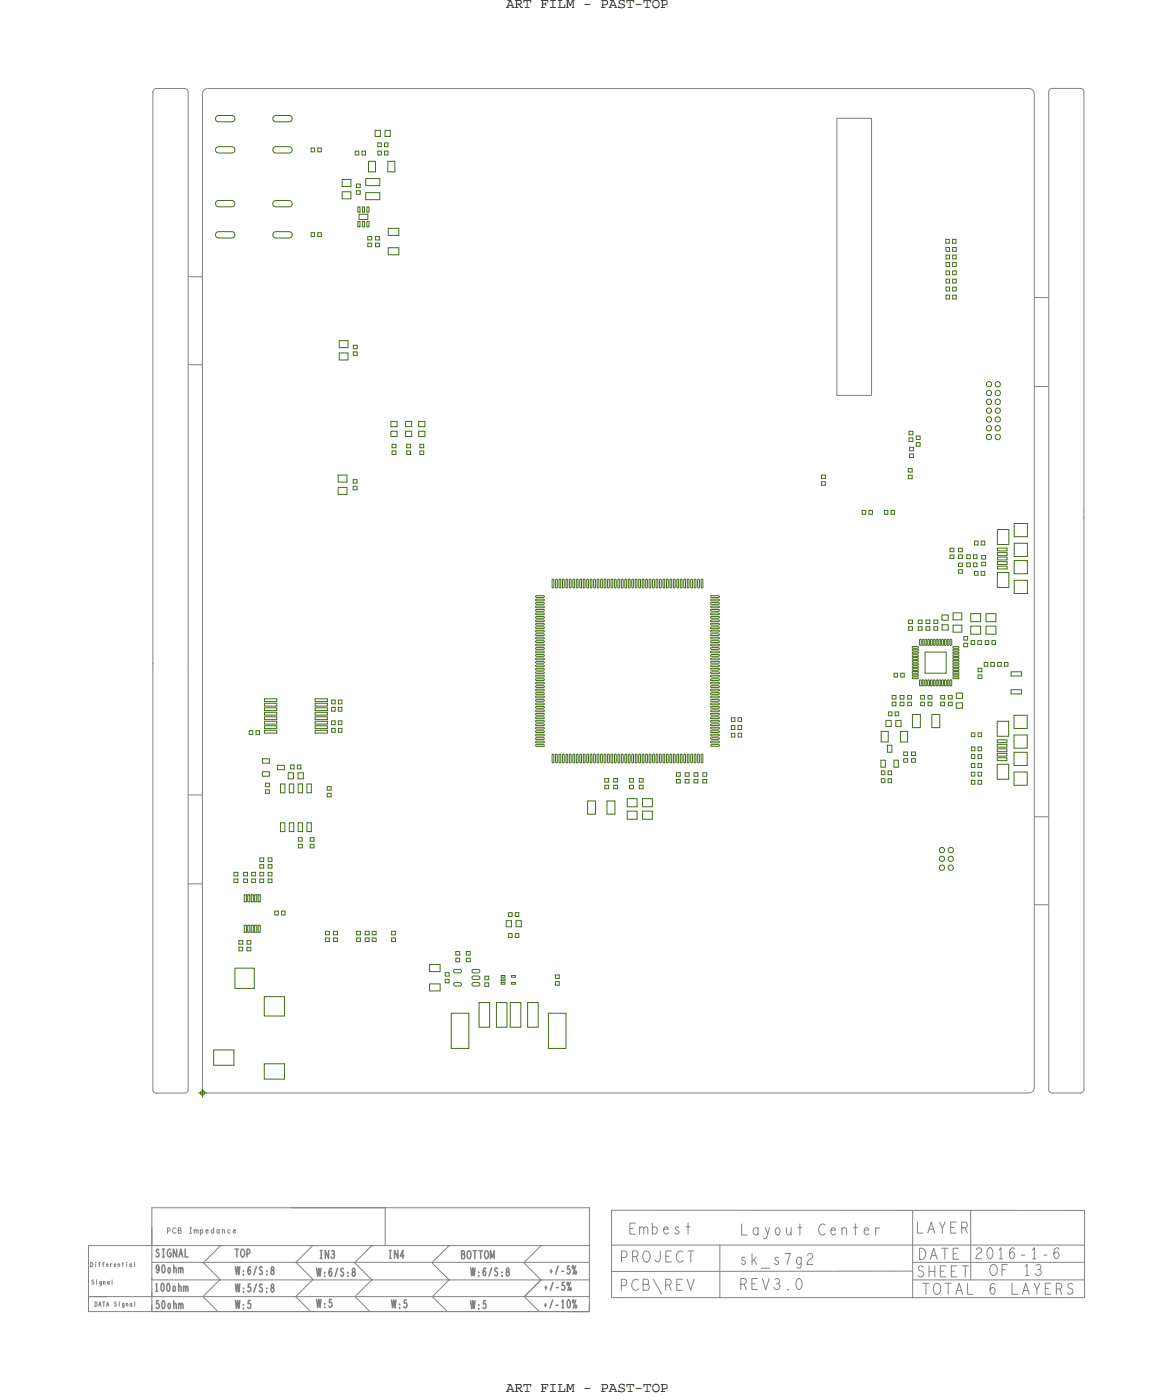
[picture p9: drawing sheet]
<svg xmlns="http://www.w3.org/2000/svg" width="169mm" height="202mm" viewBox="0 0 169 202" stroke-linecap="round" stroke-linejoin="round" font-family="sans-serif">
<!-- layer: Board Outline -->
<g fill="none" stroke="#838383" stroke-width=".14">
<path d="M22.1 13.3v82.5zM22.6 12.8l-.4 .1-.1 .4M22.6 12.8h4zM26.6 12.8l.4 .1 .1 .4M27.1 13.3v83.1zM29.2 13.5v143.5zM30 12.8l-.6 .2-.2 .5M30 12.8h118.4zM148.4 12.8l.6 .2 .2 .5M149.2 13.5v143.5zM151.3 13.3v60.9zM151.8 12.8h4.1z"/>
<path d="M151.8 12.8l-.4 .1-.1 .4M155.9 12.8l.3 .1 .2 .4M156.4 13.3v60.5zM27.2 40h2zM27.2 52.7h2zM149.3 43h2zM149.3 55.8h2zM151.3 74.2v83.1zM156.4 73.8v1zM156.4 74.7v82.6zM22.1 95.7v1.1zM22.1 96.8v60.5z"/>
<path d="M27.1 96.4v60.9zM27.2 114.8h2zM149.3 117.9h2zM27.1 127.6h2.1zM149.3 130.6h2zM22.1 157.3l.1 .3 .4 .2M22.6 157.8h4zM27.1 157.3l-.1 .4-.4 .1M29.2 157l.2 .6 .6 .2M30 157.8h118.4zM149.2 157l-.2 .6-.6 .2M151.3 157.3l.1 .3 .4 .2"/>
<path d="M151.8 157.8h4.1zM156.4 157.3l-.2 .3-.3 .2M12.8 179.8h9.1zM12.8 179.8v7.4zM21.9 179.8h33.7zM21.9 177.1v2.7zM21.9 174.4h63.1zM21.9 174.4v14.9zM31.8 179.8h.1zM42 174.4h13.6zM45.1 179.8l-2.4 2.4zM45.1 179.8h.1z"/>
<path d="M53.6 179.8l-2.4 2.4zM53.6 179.8h.2zM55.6 179.8h29.4zM55.6 174.4v5.4zM64.8 179.8l-2.4 2.4zM64.8 179.8h.1zM78 179.8l-2.4 2.4zM78 179.8h.2zM85 174.4v14.9zM88.2 179.7h68.3zM88.2 174.7h65.2zM88.2 174.7v11.4z"/>
<path d="M103.8 179.7v7.6zM131.7 174.7v12.7zM140 174.7v5zM140 179.7v5zM153.4 174.7h3.1zM156.5 174.7v12.6zM12.8 187.2h9.1zM12.8 189.3h9.1zM12.8 187.2h2.6zM12.8 187.2v2.1zM21.9 182.2h63.1zM21.9 184.8h63.1z"/>
<path d="M21.9 184.5v.3zM21.9 187.2h63.1zM21.9 186.5v.7zM21.9 189.3h63.1zM29.3 187.2l2.1 2.1zM29.4 182.2l2.4-2.4zM29.4 182.4l2.4 2.4zM29.4 182.2v.2zM31.7 184.8l-2.4 2.4zM31.7 184.8h.1zM42.7 187.2l2.1 2.1zM42.7 182.3l2.4 2.4z"/>
<path d="M42.7 182.1v.2zM45.1 184.8l-2.4 2.4zM51.2 182.4l2.4 2.4zM51.2 182.2v.2zM51.2 187.2l2.2 2.1zM53.6 184.8l-2.4 2.4zM53.6 184.8h.2zM62.4 182.4l2.4 2.4zM62.4 182.2v.2zM62.4 187.2l2.1 2.1zM64.8 184.8l-2.4 2.4zM64.8 184.8h.1z"/>
<path d="M75.6 182.4l2.4 2.4zM75.6 182.2v.2zM75.6 187.2l2.2 2.1zM78 184.8l-2.4 2.4zM80.5 189.3h4.5zM82.1 189.3h2.9zM82.1 189.3h2zM85 188.3v1zM88.2 186.1v1.2zM88.2 183.5h43.4zM88.2 187.3h1.1zM89.3 187.3h63.9z"/>
<path d="M131.7 182.2h24.8zM131.7 184.8h24.8zM153.1 187.3h3.4z"/>
</g>
<path d="M120.7 17.1v40zM120.7 17.1h5zM125.7 17.1v40zM120.7 57.1h5z" fill="none" stroke="#838383" stroke-width=".15"/>
<!-- layer: Nets -->
<g fill="none" stroke="#406f15" stroke-width=".14">
<path d="M31.3 16.8l.2-.1h1.9l.3 .1 .2 .2v.3l-.2 .2-.3 .1h-1.9l-.2-.1-.2-.2v-.3zM39.5 16.8l.3-.1h1.9l.3 .1 .1 .2v.3l-.1 .2-.3 .1h-1.9l-.3-.1-.1-.2v-.3zM54.1 18.8h.8v.9h-.8zM55.5 18.8h.8v.9h-.8zM31.3 21.3l.2-.1h1.9l.3 .1 .2 .2v.3l-.2 .2-.3 .1h-1.9l-.2-.1-.2-.2v-.3zM31.3 33.5l.2-.1h1.9l.3 .1 .2 .3v.2l-.2 .3-.3 .1h-1.9l-.2-.1-.2-.3v-.2zM31.3 29l.2-.1h1.9l.3 .1 .2 .3v.2l-.2 .3-.3 .1h-1.9l-.2-.1-.2-.3v-.2zM39.5 21.3l.3-.1h1.9l.3 .1 .1 .2v.3l-.1 .2-.3 .1h-1.9l-.3-.1-.1-.2v-.3zM39.5 33.5l.3-.1h1.9l.3 .1 .1 .3v.2l-.1 .3-.3 .1h-1.9l-.3-.1-.1-.3v-.2zM39.5 29l.3-.1h1.9l.3 .1 .1 .3v.2l-.1 .3-.3 .1h-1.9l-.3-.1-.1-.3v-.2zM44.9 21.4h.5v.5h-.5zM44.9 33.6h.5v.6h-.5z"/>
<path d="M45.8 21.4h.5v.5h-.5zM45.8 33.6h.5v.6h-.5zM49.4 27.7h1.2v1h-1.2zM49.4 25.9h1.2v1h-1.2zM51.3 21.8h.5v.6h-.5zM51.4 27.5h.6v.5h-.6zM51.4 26.6h.6v.5h-.6zM51.6 29.9h.3v.7h-.3zM51.6 32h.3v.7h-.3zM51.8 30.9h1.3v.8h-1.3zM52.2 21.8h.5v.6h-.5zM52.3 29.9h.3v.7h-.3z"/>
<path d="M52.3 32h.3v.7h-.3zM52.8 27.8h2v1h-2zM52.8 25.8h2v1h-2zM52.9 29.9h.3v.7h-.3zM52.9 32h.3v.7h-.3zM53.1 35.1h.5v.5h-.5zM53.1 34.1h.5v.5h-.5zM53.2 23.3h1v1.5h-1zM54.2 35.1h.5v.5h-.5zM54.2 34.1h.5v.5h-.5zM54.5 21.8h.5v.6h-.5zM54.5 20.6h.5v.6h-.5z"/>
<path d="M55.5 20.6h.5v.6h-.5zM55.5 21.8h.5v.6h-.5zM55.9 23.3h1.1v1.5h-1.1zM56 35.8h1.5v1h-1.5zM56 33h1.5v1h-1.5zM136.4 34.6h.5v.5h-.5zM136.5 37.9h.5v.6h-.5zM136.5 35.7h.5v.6h-.5zM136.5 36.8h.5v.6h-.5zM136.5 39.1h.5v.6h-.5zM137.4 34.6h.5v.5h-.5zM137.4 37.9h.5v.6h-.5z"/>
<path d="M137.4 35.7h.5v.6h-.5zM137.4 39.1h.5v.6h-.5zM137.4 36.8h.5v.6h-.5zM48.9 49.2h1.3v1h-1.3zM48.9 51h1.3v1h-1.3zM51 49.8h.5v.5h-.5zM51 50.8h.5v.5h-.5zM136.5 40.3h.5v.6h-.5zM136.5 42.6h.5v.6h-.5zM136.5 41.4h.5v.6h-.5zM137.4 40.3h.5v.6h-.5zM137.4 42.6h.5v.6h-.5z"/>
<path d="M137.4 41.4h.5v.6h-.5zM48.8 68.6h1.3v1h-1.3zM48.8 70.4h1.3v1h-1.3zM50.9 69.2h.6v.5h-.6zM50.9 70.2h.6v.5h-.6zM56.4 62.3h.9v.7h-.9zM56.4 60.8h.9v.8h-.9zM56.6 65.1h.5v.5h-.5zM56.6 64.1h.5v.5h-.5zM58.5 62.3h.9v.7h-.9zM58.5 60.8h.9v.8h-.9zM58.7 65.1h.5v.5h-.5z"/>
<path d="M58.7 64.1h.5v.5h-.5zM60.4 62.3h.9v.7h-.9zM60.4 60.8h.9v.8h-.9zM60.6 65.1h.5v.5h-.5zM60.6 64.1h.5v.5h-.5zM118.5 68.6h.6v.5h-.6zM118.5 69.5h.6v.6h-.6zM124.4 73.7h.5v.5h-.5zM125.3 73.7h.5v.5h-.5zM127.6 73.7h.5v.5h-.5zM128.5 73.7h.6v.5h-.6zM131 67.6h.6v.5h-.6z"/>
<path d="M131 68.6h.6v.5h-.6zM131.1 63.2h.6v.5h-.6zM131.1 62.3h.6v.5h-.6zM131.2 65.5h.6v.5h-.6zM131.2 64.6h.6v.5h-.6zM132.2 63.9h.5v.5h-.5zM132.2 62.9h.5v.5h-.5zM137 79.1h.6v.6h-.6zM138.3 79.1h.5v.6h-.5zM140.6 78.1h.5v.6h-.5zM141.5 78.1h.6v.6h-.6zM143.9 76.4h1.6v2.2h-1.6z"/>
<path d="M143.9 79.1h1.4v.4h-1.4zM143.9 79.8h1.4v.4h-1.4zM146.3 75.6h1.9v1.9h-1.9zM146.3 78.4h1.9v1.9h-1.9zM77.3 88.1l1.1-.1 .1 .2h-1.1zM77.3 87.6l1.1-.1 .1 .2h-1.1zM77.3 87.1l1.1-.1 .1 .2h-1.1zM77.3 86.6l1.1-.1 .1 .2h-1.1zM77.3 86.1l1.1-.1 .1 .2h-1.1zM77.3 93.1l1.1-.1 .1 .2h-1.1zM77.3 92.6l1.1-.1 .1 .2h-1.1zM77.3 92.1l1.1-.1 .1 .2h-1.1z"/>
<path d="M77.3 91.6l1.1-.1 .1 .2h-1.1zM77.3 91.1l1.1-.1 .1 .2h-1.1zM77.3 90.6l1.1-.1 .1 .2h-1.1zM77.3 90.1l1.1-.1 .1 .2h-1.1zM77.3 89.6l1.1-.1 .1 .2h-1.1zM77.3 99.6l1.1-.1 .1 .2h-1.1zM77.3 95.1l1.1-.1 .1 .2h-1.1zM77.3 95.6l1.1-.1 .1 .2h-1.1zM77.3 99.1l1.1-.1 .1 .2h-1.1zM77.3 93.6l1.1-.1 .1 .2h-1.1zM77.3 89.1l1.1-.1 .1 .2h-1.1zM77.3 94.6l1.1-.1 .1 .2h-1.1z"/>
<path d="M77.3 96.1l1.1-.1 .1 .2h-1.1zM77.3 97.6l1.1-.1 .1 .2h-1.1zM77.3 98.1l1.1-.1 .1 .2h-1.1zM77.3 88.6l1.1-.1 .1 .2h-1.1zM77.3 94.1l1.1-.1 .1 .2h-1.1zM77.3 96.6l1.1-.1 .1 .2h-1.1zM77.3 97.1l1.1-.1 .1 .2h-1.1zM77.3 98.6l1.1-.1 .1 .2h-1.1zM79.7 83.6l.2 .1-.1 1.2-.2-.2zM80.2 83.6l.2 .1-.1 1.2-.2-.2zM80.7 83.6l.2 .1-.1 1.2-.2-.2zM81.2 83.6l.2 .1-.1 1.2-.2-.2z"/>
<path d="M81.7 83.6l.2 .1-.1 1.2-.2-.2zM82.2 83.6l.2 .1-.1 1.2-.2-.2zM82.7 83.6l.2 .1-.1 1.2-.2-.2zM83.2 83.6l.2 .1-.1 1.2-.2-.2zM83.7 83.6l.2 .1-.1 1.2-.2-.2zM84.2 83.6l.2 .1-.1 1.2-.2-.2zM84.7 83.6l.2 .1-.1 1.2-.2-.2zM85.2 83.6l.2 .1-.1 1.2-.2-.2zM85.7 83.6l.2 .1-.1 1.2-.2-.2zM86.2 83.6l.2 .1-.1 1.2-.2-.2zM86.7 83.6l.2 .1-.1 1.2-.2-.2zM87.2 83.6l.2 .1-.1 1.2-.2-.2z"/>
<path d="M87.7 83.6l.2 .1-.1 1.2-.2-.2zM88.2 83.6l.2 .1-.1 1.2-.2-.2zM88.7 83.6l.2 .1-.1 1.2-.2-.2zM89.2 83.6l.2 .1-.1 1.2-.2-.2zM89.7 83.6l.2 .1-.1 1.2-.2-.2zM90.2 83.6l.2 .1-.1 1.2-.2-.2zM90.7 83.6l.2 .1-.1 1.2-.2-.2zM91.2 83.6l.2 .1-.1 1.2-.2-.2zM91.7 83.6l.2 .1-.1 1.2-.2-.2zM92.2 83.6l.2 .1-.1 1.2-.2-.2zM92.7 83.6l.2 .1-.1 1.2-.2-.2zM93.2 83.6l.2 .1-.1 1.2-.2-.2z"/>
<path d="M93.7 83.6l.2 .1-.1 1.2-.2-.2zM94.2 83.6l.2 .1-.1 1.2-.2-.2zM94.7 83.6l.2 .1-.1 1.2-.2-.2zM95.2 83.6l.2 .1-.1 1.2-.2-.2zM95.7 83.6l.2 .1-.1 1.2-.2-.2zM96.2 83.6l.2 .1-.1 1.2-.2-.2zM96.7 83.6l.2 .1-.1 1.2-.2-.2zM97.2 83.6l.2 .1-.1 1.2-.2-.2zM97.7 83.6l.2 .1-.1 1.2-.2-.2zM98.2 83.6l.2 .1-.1 1.2-.2-.2zM98.7 83.6l.2 .1-.1 1.2-.2-.2zM99.2 83.6l.2 .1-.1 1.2-.2-.2z"/>
<path d="M99.7 83.6l.2 .1-.1 1.2-.2-.2zM100.2 83.6l.2 .1-.1 1.2-.2-.2zM100.7 83.6l.2 .1-.1 1.2-.2-.2zM101.2 83.6l.2 .1-.1 1.2-.2-.2zM102.5 96.6l1.2-.1 .1 .2h-1.2zM102.5 95.1l1.2-.1 .1 .2h-1.2zM102.5 94.6l1.2-.1 .1 .2h-1.2zM102.5 94.1l1.2-.1 .1 .2h-1.2zM102.5 93.6l1.2-.1 .1 .2h-1.2zM102.5 91.6l1.2-.1 .1 .2h-1.2zM102.5 91.1l1.2-.1 .1 .2h-1.2zM102.5 90.6l1.2-.1 .1 .2h-1.2z"/>
<path d="M102.5 90.1l1.2-.1 .1 .2h-1.2zM102.5 89.6l1.2-.1 .1 .2h-1.2zM102.5 89.1l1.2-.1 .1 .2h-1.2zM102.5 87.6l1.2-.1 .1 .2h-1.2zM102.5 87.1l1.2-.1 .1 .2h-1.2zM102.5 93.1l1.2-.1 .1 .2h-1.2zM102.5 92.6l1.2-.1 .1 .2h-1.2zM102.5 92.1l1.2-.1 .1 .2h-1.2zM102.5 86.6l1.2-.1 .1 .2h-1.2zM102.5 86.1l1.2-.1 .1 .2h-1.2zM102.5 96.1l1.2-.1 .1 .2h-1.2zM102.5 95.6l1.2-.1 .1 .2h-1.2z"/>
<path d="M102.5 97.1l1.2-.1 .1 .2h-1.2zM102.5 97.6l1.2-.1 .1 .2h-1.2zM102.5 98.1l1.2-.1 .1 .2h-1.2zM102.5 99.1l1.2-.1 .1 .2h-1.2zM102.5 88.6l1.2-.1 .1 .2h-1.2zM102.5 98.6l1.2-.1 .1 .2h-1.2zM102.5 88.1l1.2-.1 .1 .2h-1.2zM102.5 99.6l1.2-.1 .1 .2h-1.2zM129 97.2h.5v.5h-.5zM129.9 97.2h.5v.5h-.5zM131.1 89.5h.5v.5h-.5zM131.1 90.5h.5v.5h-.5z"/>
<path d="M131.6 95.4l.8-.1 .1 .2-.8 .1zM131.6 97.4l.8-.1 .1 .2-.8 .1zM131.6 96.6l.8-.1 .1 .2-.8 .1zM131.6 96.2l.8-.1 .1 .2-.8 .1zM131.6 95.8l.8-.1 .1 .2-.8 .1zM131.6 95l.8-.1 .1 .2-.8 .1zM131.6 94.6l.8-.1 .1 .2-.8 .1zM131.6 94.2l.8-.1 .1 .2-.8 .1zM131.6 93.8l.8-.1 .1 .2-.8 .1zM131.6 93.4l.8-.1 .1 .2-.8 .1zM131.6 97.8l.8-.1 .1 .2-.8 .1zM131.6 97l.8-.1 .1 .2-.8 .1z"/>
<path d="M132.5 89.5h.5v.5h-.5zM132.5 90.5h.5v.5h-.5zM132.7 98.1l.2 .2-.1 .7-.2-.1zM132.7 92.3l.2 .1-.1 .8-.2-.2zM133.1 98.1l.2 .2-.1 .7-.2-.1zM133.1 92.3l.2 .1-.1 .8-.2-.2zM133.4 94.1h3.1v3.1h-3.1zM133.5 92.3l.2 .1-.1 .8-.2-.2zM133.5 98.1l.2 .2-.1 .7-.2-.1zM133.6 89.5h.5v.5h-.5zM133.6 90.5h.5v.5h-.5zM133.9 98.1l.2 .2-.1 .7-.2-.1z"/>
<path d="M133.9 92.3l.2 .1-.1 .8-.2-.2zM134.3 98.1l.2 .2-.1 .7-.2-.1zM134.3 92.3l.2 .1-.1 .8-.2-.2zM134.7 98.1l.2 .2-.1 .7-.2-.1zM134.7 92.3l.2 .1-.1 .8-.2-.2zM134.7 89.5h.6v.5h-.6zM134.7 90.5h.6v.5h-.6zM135.1 98.1l.2 .2-.1 .7-.2-.1zM135.1 92.3l.2 .1-.1 .8-.2-.2zM135.5 92.3l.2 .1-.1 .8-.2-.2zM135.5 98.1l.2 .2-.1 .7-.2-.1zM135.9 88.8h.9v.7h-.9z"/>
<path d="M135.9 90.2h.9v.8h-.9zM135.9 92.3l.2 .1-.1 .8-.2-.2zM135.9 98.1l.2 .2-.1 .7-.2-.1zM136.3 92.3l.2 .1-.1 .8-.2-.2zM136.3 98.1l.2 .2-.1 .7-.2-.1zM136.7 98.1l.2 .2-.1 .7-.2-.1zM136.7 92.3l.2 .1-.1 .8-.2-.2zM137 80.1h.6v.5h-.6zM137.1 92.3l.2 .1-.1 .8-.2-.2zM137.1 98.1l.2 .2-.1 .7-.2-.1zM137.5 97l.7-.1 .1 .2-.7 .1zM137.5 95.8l.7-.1 .1 .2-.7 .1z"/>
<path d="M137.5 94.6l.7-.1 .1 .2-.7 .1zM137.5 95l.7-.1 .1 .2-.7 .1zM137.5 95.4l.7-.1 .1 .2-.7 .1zM137.5 96.2l.7-.1 .1 .2-.7 .1zM137.5 96.6l.7-.1 .1 .2-.7 .1zM137.5 97.4l.7-.1 .1 .2-.7 .1zM137.5 97.8l.7-.1 .1 .2-.7 .1zM137.5 93.4l.7-.1 .1 .2-.7 .1zM137.5 93.8l.7-.1 .1 .2-.7 .1zM137.5 94.2l.7-.1 .1 .2-.7 .1zM137.5 90.2h1.3v1.1h-1.3zM137.5 88.5h1.3v1h-1.3z"/>
<path d="M138.3 80.1h.5v.5h-.5zM138.3 81.3h.5v.5h-.5zM138.3 82.2h.5v.6h-.5zM139 92.9h.6v.5h-.6zM139 91.9h.6v.5h-.6zM139.5 80.1h.5v.6h-.5zM139.5 81.3h.5v.5h-.5zM140 90.4h1.5v1.2h-1.5zM140 88.6h1.5v1.2h-1.5zM140.1 92.5h.5v.5h-.5zM140.4 80.1h.5v.6h-.5zM140.4 81.3h.5v.5h-.5z"/>
<path d="M140.6 82.5h.5v.5h-.5zM141.1 92.5h.5v.5h-.5zM141.1 96.5h.5v.5h-.5zM141.1 97.4h.5v.5h-.5zM141.5 82.5h.6v.5h-.6zM141.6 80.2h.6v.5h-.6zM141.6 81.2h.6v.5h-.6zM142 95.6h.5v.6h-.5zM142.1 92.5h.5v.5h-.5zM142.2 88.6h1.5v1.2h-1.5zM142.2 90.4h1.5v1.2h-1.5zM142.9 95.6h.6v.6h-.6z"/>
<path d="M143.1 92.5h.5v.5h-.5zM143.9 82.6h1.6v2.2h-1.6zM143.9 80.4h1.4v.4h-1.4zM143.9 81.1h1.4v.4h-1.4zM143.9 81.7h1.4v.4h-1.4zM143.9 95.6h.5v.6h-.5zM144.9 95.6h.5v.6h-.5zM145.9 97h1.5v.6h-1.5zM145.9 99.6h1.5v.6h-1.5zM146.3 80.9h1.9v1.9h-1.9zM146.3 83.8h1.9v1.9h-1.9zM36 105.5h.5v.5h-.5z"/>
<path d="M36.9 105.5h.5v.5h-.5zM37.9 109.5h1v.7h-1zM37.9 111.4h1v.7h-1zM38.2 102.2h1.7v.4h-1.7zM38.2 100.9h1.7v.4h-1.7zM38.2 101.5h1.7v.4h-1.7zM38.2 103.5h1.7v.4h-1.7zM38.2 102.8h1.7v.4h-1.7zM38.2 104.1h1.7v.4h-1.7zM38.2 104.8h1.7v.4h-1.7zM38.2 105.4h1.7v.4h-1.7zM38.3 114h.6v.5h-.6z"/>
<path d="M38.3 113.1h.6v.5h-.6zM40 110.5h1v.6h-1zM40.5 118.8h.6v1.2h-.6zM40.5 113.2h.6v1.2h-.6zM41.6 111.5h.7v.9h-.7zM41.7 118.8h.7v1.2h-.7zM41.7 113.2h.7v1.2h-.7zM41.9 110.4h.5v.6h-.5zM42.9 110.4h.5v.6h-.5zM43 111.5h.8v.9h-.8zM43 113.2h.6v1.2h-.6zM43 118.8h.6v1.2h-.6z"/>
<path d="M44.3 118.8h.6v1.2h-.6zM44.3 113.2h.6v1.2h-.6zM45.5 105.4h1.7v.4h-1.7zM45.5 100.9h1.7v.4h-1.7zM45.5 101.5h1.7v.4h-1.7zM45.5 104.1h1.7v.4h-1.7zM45.5 102.2h1.7v.4h-1.7zM45.5 102.8h1.7v.4h-1.7zM45.5 104.8h1.7v.4h-1.7zM45.5 103.5h1.7v.4h-1.7zM47.2 114.5h.6v.5h-.6zM47.2 113.6h.6v.5h-.6z"/>
<path d="M47.8 102.1h.6v.6h-.6zM47.8 101.1h.6v.5h-.6zM47.8 104.1h.6v.5h-.6zM47.8 105.1h.6v.6h-.6zM48.8 105.1h.5v.6h-.5zM48.8 104.1h.5v.5h-.5zM48.8 101.1h.5v.5h-.5zM48.8 102.1h.5v.6h-.5zM77.3 105.6l1.1-.1 .1 .2h-1.1zM77.3 106.1l1.1-.1 .1 .2h-1.1zM77.3 106.6l1.1-.1 .1 .2h-1.1zM77.3 107.1l1.1-.1 .1 .2h-1.1z"/>
<path d="M77.3 107.6l1.1-.1 .1 .2h-1.1zM77.3 100.1l1.1-.1 .1 .2h-1.1zM77.3 100.6l1.1-.1 .1 .2h-1.1zM77.3 101.1l1.1-.1 .1 .2h-1.1zM77.3 101.6l1.1-.1 .1 .2h-1.1zM77.3 102.1l1.1-.1 .1 .2h-1.1zM77.3 102.6l1.1-.1 .1 .2h-1.1zM77.3 103.1l1.1-.1 .1 .2h-1.1zM77.3 103.6l1.1-.1 .1 .2h-1.1zM77.3 104.1l1.1-.1 .1 .2h-1.1zM77.3 104.6l1.1-.1 .1 .2h-1.1zM77.3 105.1l1.1-.1 .1 .2h-1.1z"/>
<path d="M79.7 108.9l.2 .1-.1 1.1-.2-.1zM80.2 108.9l.2 .1-.1 1.1-.2-.1zM80.7 108.9l.2 .1-.1 1.1-.2-.1zM81.2 108.9l.2 .1-.1 1.1-.2-.1zM81.7 108.9l.2 .1-.1 1.1-.2-.1zM82.2 108.9l.2 .1-.1 1.1-.2-.1zM82.7 108.9l.2 .1-.1 1.1-.2-.1zM83.2 108.9l.2 .1-.1 1.1-.2-.1zM83.7 108.9l.2 .1-.1 1.1-.2-.1zM84.2 108.9l.2 .1-.1 1.1-.2-.1zM84.7 108.9l.2 .1-.1 1.1-.2-.1zM84.8 115.6h1.1v1.9h-1.1z"/>
<path d="M85.2 108.9l.2 .1-.1 1.1-.2-.1zM85.7 108.9l.2 .1-.1 1.1-.2-.1zM86.2 108.9l.2 .1-.1 1.1-.2-.1zM86.7 108.9l.2 .1-.1 1.1-.2-.1zM87.2 108.9l.2 .1-.1 1.1-.2-.1zM87.2 112.4h.6v.5h-.6zM87.2 113.4h.6v.5h-.6zM87.6 115.6h1.1v1.9h-1.1zM87.7 108.9l.2 .1-.1 1.1-.2-.1zM88.2 108.9l.2 .1-.1 1.1-.2-.1zM88.5 112.4h.6v.5h-.6zM88.5 113.4h.6v.5h-.6z"/>
<path d="M88.7 108.9l.2 .1-.1 1.1-.2-.1zM89.2 108.9l.2 .1-.1 1.1-.2-.1zM89.7 108.9l.2 .1-.1 1.1-.2-.1zM90.2 108.9l.2 .1-.1 1.1-.2-.1zM90.5 117.1h1.4v1.2h-1.4zM90.5 115.3h1.4v1.2h-1.4zM90.7 108.9l.2 .1-.1 1.1-.2-.1zM90.8 112.4h.6v.5h-.6zM90.8 113.4h.6v.5h-.6zM91.2 108.9l.2 .1-.1 1.1-.2-.1zM91.7 108.9l.2 .1-.1 1.1-.2-.1zM92.2 108.9l.2 .1-.1 1.1-.2-.1z"/>
<path d="M92.2 112.4h.6v.5h-.6zM92.2 113.4h.6v.5h-.6zM92.7 115.3h1.4v1.2h-1.4zM92.7 117.1h1.4v1.2h-1.4zM92.7 108.9l.2 .1-.1 1.1-.2-.1zM93.2 108.9l.2 .1-.1 1.1-.2-.1zM93.7 108.9l.2 .1-.1 1.1-.2-.1zM94.2 108.9l.2 .1-.1 1.1-.2-.1zM94.7 108.9l.2 .1-.1 1.1-.2-.1zM95.2 108.9l.2 .1-.1 1.1-.2-.1zM95.7 108.9l.2 .1-.1 1.1-.2-.1zM96.2 108.9l.2 .1-.1 1.1-.2-.1z"/>
<path d="M96.7 108.9l.2 .1-.1 1.1-.2-.1zM97.2 108.9l.2 .1-.1 1.1-.2-.1zM97.6 111.6h.5v.5h-.5zM97.6 112.5h.5v.5h-.5zM97.7 108.9l.2 .1-.1 1.1-.2-.1zM98.2 108.9l.2 .1-.1 1.1-.2-.1zM98.7 108.9l.2 .1-.1 1.1-.2-.1zM98.8 111.6h.6v.5h-.6zM98.8 112.5h.6v.5h-.6zM99.2 108.9l.2 .1-.1 1.1-.2-.1zM99.7 108.9l.2 .1-.1 1.1-.2-.1zM100.1 111.6h.6v.5h-.6z"/>
<path d="M100.1 112.5h.6v.5h-.6zM100.2 108.9l.2 .1-.1 1.1-.2-.1zM100.7 108.9l.2 .1-.1 1.1-.2-.1zM101.2 108.9l.2 .1-.1 1.1-.2-.1zM101.4 111.6h.5v.5h-.5zM101.4 112.5h.5v.5h-.5zM102.5 106.6l1.2-.1 .1 .2h-1.2zM102.5 107.1l1.2-.1 .1 .2h-1.2zM102.5 100.6l1.2-.1 .1 .2h-1.2zM102.5 101.1l1.2-.1 .1 .2h-1.2zM102.5 101.6l1.2-.1 .1 .2h-1.2zM102.5 102.1l1.2-.1 .1 .2h-1.2z"/>
<path d="M102.5 102.6l1.2-.1 .1 .2h-1.2zM102.5 105.6l1.2-.1 .1 .2h-1.2zM102.5 105.1l1.2-.1 .1 .2h-1.2zM102.5 104.6l1.2-.1 .1 .2h-1.2zM102.5 104.1l1.2-.1 .1 .2h-1.2zM102.5 103.6l1.2-.1 .1 .2h-1.2zM102.5 103.1l1.2-.1 .1 .2h-1.2zM102.5 107.6l1.2-.1 .1 .2h-1.2zM102.5 100.1l1.2-.1 .1 .2h-1.2zM102.5 106.1l1.2-.1 .1 .2h-1.2zM105.5 105.8h.5v.6h-.5zM105.5 104.7h.5v.6h-.5z"/>
<path d="M105.5 103.6h.5v.6h-.5zM106.5 105.8h.5v.6h-.5zM106.5 103.6h.5v.6h-.5zM106.5 104.7h.5v.6h-.5zM127.1 109.7h.6v1.1h-.6zM127.1 105.6h1v1.5h-1zM127.1 112.4h.6v.6h-.6zM127.1 111.3h.6v.5h-.6zM127.8 104h.8v.9h-.8zM128 107.6h.7v1h-.7zM128.1 111.3h.5v.5h-.5zM128.1 112.4h.5v.6h-.5z"/>
<path d="M128.2 102.8h.5v.5h-.5zM128.7 100.4h.6v.5h-.6zM128.7 101.4h.6v.5h-.6zM129 109.7h.6v1.1h-.6zM129.1 102.8h.5v.5h-.5zM129.2 104h.8v.9h-.8zM129.8 100.4h.6v.5h-.6zM129.8 101.4h.6v.5h-.6zM129.9 105.6h1v1.5h-1zM130.4 108.6h.5v.5h-.5zM130.4 109.5h.5v.5h-.5zM130.9 100.4h.6v.5h-.6z"/>
<path d="M130.9 101.4h.6v.5h-.6zM131.5 108.6h.5v.5h-.5zM131.5 109.5h.5v.5h-.5zM131.6 103.1h1.2v1.9h-1.2zM132.8 100.4h.6v.5h-.6zM132.8 101.4h.6v.5h-.6zM133.9 100.4h.5v.5h-.5zM133.9 101.4h.5v.5h-.5zM134.4 103.1h1.2v1.9h-1.2zM135.7 101.4h.6v.5h-.6zM135.7 100.4h.6v.5h-.6zM136.8 101.4h.6v.5h-.6z"/>
<path d="M136.8 100.4h.6v.5h-.6zM138 101.5h.8v.7h-.8zM138 100h.8v.8h-.8zM140.1 107.8h.5v.6h-.5zM140.1 108.9h.5v.6h-.5zM140.1 112.6h.5v.6h-.5zM140.1 110.2h.5v.6h-.5zM140.1 111.5h.5v.5h-.5zM140.1 105.8h.5v.5h-.5zM141.1 110.2h.5v.6h-.5zM141.1 107.8h.5v.6h-.5zM141.1 108.9h.5v.6h-.5z"/>
<path d="M141.1 112.6h.5v.6h-.5zM141.1 111.5h.5v.5h-.5zM141.1 105.8h.5v.5h-.5zM143.9 104.1h1.6v2.2h-1.6zM143.9 110.3h1.6v2.2h-1.6zM143.9 109.4h1.4v.4h-1.4zM143.9 108.1h1.4v.4h-1.4zM143.9 108.8h1.4v.4h-1.4zM143.9 106.8h1.4v.4h-1.4zM143.9 107.5h1.4v.4h-1.4zM146.3 103.3h1.9v1.9h-1.9zM146.3 106.1h1.9v1.9h-1.9z"/>
<path d="M146.3 108.6h1.9v1.9h-1.9zM146.3 111.5h1.9v1.9h-1.9zM33.7 126.9h.6v.5h-.6zM33.7 125.9h.6v.5h-.6zM33.9 139.8h2.8v2.9h-2.8zM34.5 136.8h.5v.5h-.5zM34.5 135.8h.5v.5h-.5zM35.1 126.9h.6v.5h-.6zM35.1 125.9h.6v.5h-.6zM35.2 133.6h.3v1h-.3zM35.2 129.2h.3v1h-.3zM35.6 136.8h.6v.5h-.6z"/>
<path d="M35.6 135.8h.6v.5h-.6zM35.7 129.2h.3v1h-.3zM35.7 133.6h.3v1h-.3zM36.2 133.6h.3v1h-.3zM36.2 129.2h.3v1h-.3zM36.3 126.9h.6v.5h-.6zM36.3 125.9h.6v.5h-.6zM36.7 129.2h.3v1h-.3zM36.7 133.6h.3v1h-.3zM37.2 133.6h.3v1h-.3zM37.2 129.2h.3v1h-.3zM37.5 124.8h.5v.5h-.5z"/>
<path d="M37.5 123.8h.5v.6h-.5zM37.5 125.9h.5v.5h-.5zM37.5 126.9h.5v.5h-.5zM38.7 125.9h.5v.5h-.5zM38.7 126.9h.5v.5h-.5zM38.7 123.8h.5v.6h-.5zM38.7 124.8h.5v.5h-.5zM39.6 131.5h.6v.6h-.6zM40.6 131.5h.5v.6h-.5zM43 121.9h.6v.5h-.6zM43 120.9h.6v.5h-.6zM44.7 120.9h.6v.5h-.6z"/>
<path d="M44.7 121.9h.6v.5h-.6zM46.9 135.4h.6v.5h-.6zM46.9 134.4h.6v.5h-.6zM48.1 135.4h.6v.5h-.6zM48.1 134.4h.6v.5h-.6zM51.4 135.4h.6v.5h-.6zM51.4 134.4h.6v.5h-.6zM52.7 135.4h.6v.5h-.6zM52.7 134.4h.6v.5h-.6zM53.7 135.4h.6v.5h-.6zM53.7 134.4h.6v.5h-.6zM56.5 134.4h.6v.5h-.6z"/>
<path d="M56.5 135.4h.6v.5h-.6zM62 139.2h1.5v1.1h-1.5zM65.8 138.3h.5v.5h-.5zM65.8 137.4h.5v.5h-.5zM67.3 138.3h.5v.5h-.5zM67.3 137.4h.5v.5h-.5zM73 132.9h.8v.9h-.8zM73.4 134.8h.5v.5h-.5zM73.4 131.7h.5v.6h-.5zM74.3 134.8h.5v.5h-.5zM74.3 131.7h.5v.6h-.5zM74.4 132.9h.8v.9h-.8z"/>
<path d="M30.8 151.6h2.9v2.2h-2.9zM38.1 153.6h2.9v2.2h-2.9zM38.1 143.9h2.9v2.8h-2.9zM62 142h1.5v1.1h-1.5zM64.2 140.4h.6v.5h-.6zM64.2 141.4h.6v.5h-.6zM65.1 146.3h2.5v5h-2.5zM65.5 140l.8-.1 .2 .1 .1 .2-.1 .2h-.2h-.6h-.2zM65.5 141.9l.8-.1 .2 .1 .1 .2-.1 .2h-.2h-.6h-.2zM68.1 141.9l.9-.1 .2 .1v.2v.2h-.2h-.7h-.2zM68.1 140l.9-.1 .2 .1v.2v.2h-.2h-.7h-.2zM68.1 141l.9-.1 .2 .1v.1v.2l-.2 .1h-.7l-.2-.1z"/>
<path d="M69.1 144.7h1.5v3.6h-1.5zM69.9 141.9h.6v.5h-.6zM69.9 140.9h.6v.5h-.6zM71.6 144.7h1.5v3.6h-1.5zM72.3 141.8h.6v.3h-.6zM72.3 141.3h.6v.3h-.6zM72.3 140.8h.6v.3h-.6zM73.6 144.7h1.5v3.6h-1.5zM73.8 140.8h.6v.3h-.6zM73.8 141.8h.6v.3h-.6zM76.1 144.7h1.5v3.6h-1.5zM79.1 146.3h2.6v5h-2.6z"/>
<path d="M80.1 140.7h.6v.5h-.6zM80.1 141.7h.6v.5h-.6z"/>
<circle cx="142.7" cy="55.5" r=".38"/>
<circle cx="142.7" cy="56.7" r=".38"/>
<circle cx="142.7" cy="59.3" r=".38"/>
<circle cx="142.7" cy="58" r=".38"/>
<circle cx="143.9" cy="58" r=".38"/>
<circle cx="143.9" cy="59.3" r=".38"/>
<circle cx="143.9" cy="55.5" r=".38"/>
<circle cx="143.9" cy="56.7" r=".38"/>
<circle cx="142.7" cy="60.6" r=".38"/>
<circle cx="142.7" cy="61.8" r=".38"/>
<circle cx="142.7" cy="63.1" r=".38"/>
<circle cx="143.9" cy="60.6" r=".38"/>
<circle cx="143.9" cy="61.8" r=".38"/>
<circle cx="143.9" cy="63.1" r=".38"/>
<circle cx="135.9" cy="125.3" r=".38"/>
<circle cx="135.9" cy="122.7" r=".38"/>
<circle cx="135.9" cy="124" r=".38"/>
<circle cx="137.2" cy="125.3" r=".38"/>
<circle cx="137.2" cy="124" r=".38"/>
<circle cx="137.2" cy="122.7" r=".38"/>
</g>
<!-- layer: Drawing Origin -->
<path d="M28.6 157.8h1.2M29 157.6l.2-.1 .2 .1 .1 .2-.1 .2-.2 .1-.2-.1-.1-.2zM29.2 157.1v1.3" fill="none" stroke="#406f15" stroke-width=".14"/>
<g font-size="2.7" fill="#838383">
<text x="90.7" y="178.2">Embest</text>
<text x="106.8" y="178.3">Layout Center</text>
<text x="132.1" y="178">LAYER</text>
<text x="89.5" y="182.2">PROJECT</text>
<text x="106.6" y="182.5">sk_s7g2</text>
<text x="132.2" y="184.3">SHEET</text>
<text x="132.5" y="181.8">DATE</text>
<text x="140.6" y="181.7">2016-1-6</text>
<text x="142.7" y="184.1">OF</text>
<text x="147.6" y="184.1">13</text>
<text x="89.4" y="186.3">PCB\REV</text>
<text x="106.7" y="186.2">REV3.0</text>
<text x="133" y="186.8">TOTAL 6 LAYERS</text>
</g>
<g font-size="2.1">
<text x="73" y="1.2">ART FILM - PAST-TOP</text>
<text x="73" y="200.9">ART FILM - PAST-TOP</text>
</g>
<g font-size="1.9" fill="#838383">
<text x="22.4" y="181.5">SIGNAL</text>
<text x="22.4" y="183.7">90ohm</text>
<text x="33.8" y="181.5">TOP</text>
<text x="34" y="184">W:6/S:8</text>
<text x="45.7" y="184.2">W:6/S:8</text>
<text x="46" y="181.7">IN3</text>
<text x="56" y="181.6">IN4</text>
<text x="66.5" y="181.7">BOTTOM</text>
<text x="67.9" y="184.2">W:6/S:8</text>
<text x="79.2" y="183.9">+/-5%</text>
<text x="22.3" y="186.4">100ohm</text>
<text x="22.4" y="188.9">50ohm</text>
<text x="34" y="186.5">W:5/S:8</text>
<text x="34" y="188.9">W:5</text>
<text x="45.7" y="188.7">W:5</text>
<text x="56.5" y="188.8">W:5</text>
<text x="67.9" y="188.9">W:5</text>
<text x="78.4" y="188.8">+/-10%</text>
<text x="78.4" y="186.3">+/-5%</text>
</g>
<text font-size="1.3" fill="#838383" x="24.1" y="178">PCB Impedance</text>
<g font-size="1.1" fill="#838383">
<text x="13" y="182.9">Differential</text>
<text x="13.2" y="185.4">Signal</text>
<text x="13.7" y="188.6">DATA Signal</text>
</g>
</svg>
